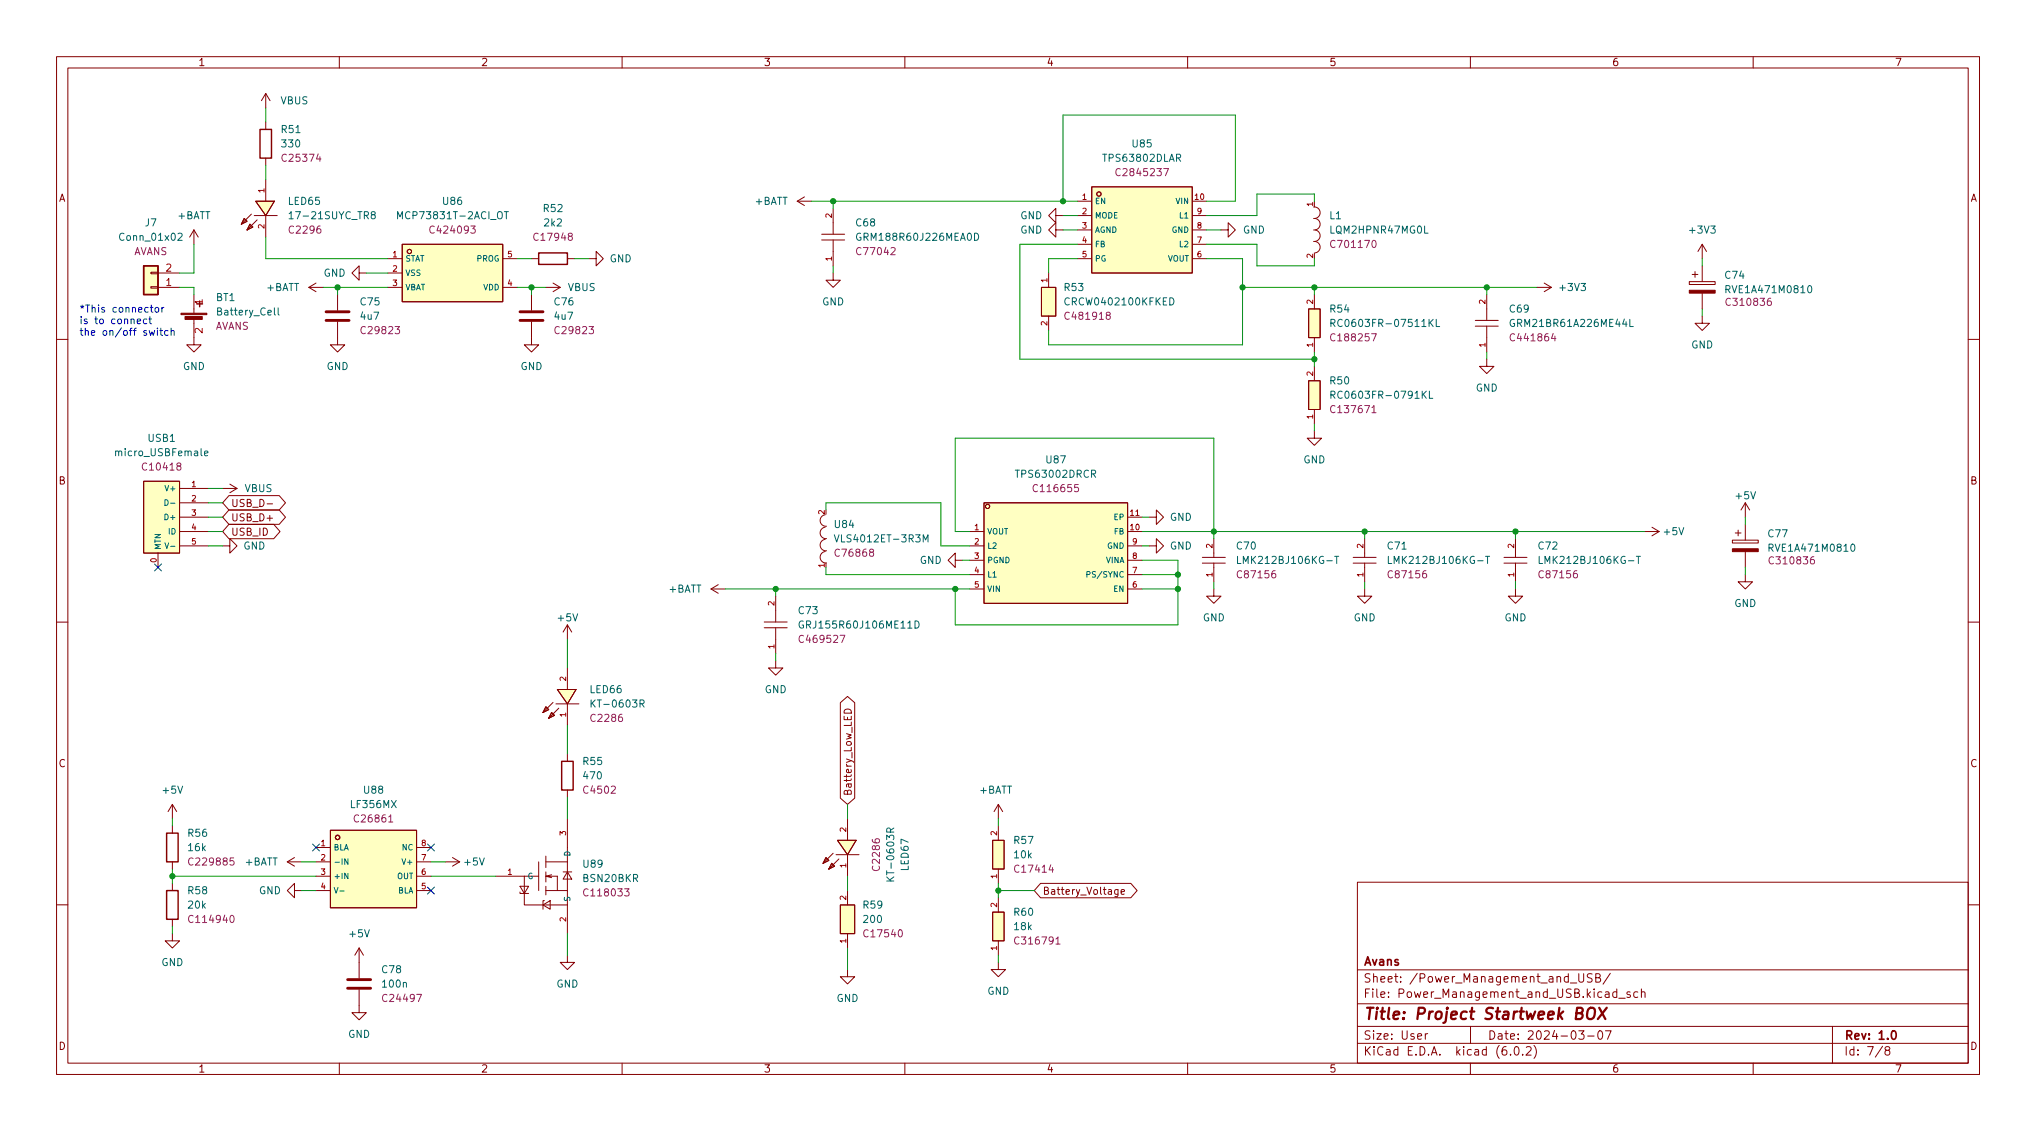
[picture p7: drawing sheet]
<svg xmlns="http://www.w3.org/2000/svg" width="360mm" height="200mm" viewBox="0 0 360 200" stroke-linecap="round" stroke-linejoin="round" font-family="sans-serif">
<g fill="none" stroke="#840000" stroke-width=".18">
<path d="M10 10h340v180h-340zM12 12h336v176h-336zM47 16.5v2.6M47 16.5l-.8 1.3M47 16.5l.8 1.3M60 10v2M110 10v2M160 10v2M210 10v2M260 10v2M310 10v2M43.2 38.6l.5 .5-1 .5z"/>
<path d="M44.2 39.6l.5 .6-1 .5zM44.4 37.9l-1.7 1.7M45 38.1h4M45.2 35.6h3.3l-1.5 2.5zM45.5 38.9l-1.8 1.8M47 21.6v1.3M47 28v1.2M47 31.8v3.8M47 38.1v3.8M141 35.6h2.5M141 35.6l1.2 .7M142.2 34.8l-1.2 .8"/>
<path d="M147.3 36.9v4.5M186.7 38.1v-1.2l-1.3 1.2 1.3 1.3v-1.3h1.3M190.5 35.6h2.5M190.5 38.1h2.5M193 33h17.8v15.3h-17.8zM210.8 35.6h2.6M210.8 38.1h2.6M232.3 36.6a1.02 1.02 0 0 1 1.1 .9 1.02 1.02 0 0 1-.8 1.1M232.3 38.6a1.02 1.02 0 0 1 1.1 .9 1.02 1.02 0 0 1-.8 1.2M26.7 48.2h1.2v.2h-1.2zM26.7 50.7h1.2v.3h-1.2zM27.9 48.3h3.8"/>
<path d="M27.9 50.8h3.8M34.3 56.4v4.6h1.3l-1.3 1.3-1.3-1.3h1.3M34.3 40.7v2.5M34.3 52.1v3.3M34.3 40.7l-.8 1.2M34.3 40.7l.8 1.2M54.6 50.8h2.5M54.6 50.8l1.3 .8M55.9 50.1l-1.3 .7M59.7 56.9v4.1h1.3l-1.3 1.3-1.3-1.3h1.3M59.7 52.1v2.8M63.5 48.3v-1.3l-1.3 1.3 1.3 1.3v-1.3h1.3"/>
<path d="M68.6 45.7h2.5M68.6 48.3h2.5M68.6 50.8h2.5M71.1 43.2h17.8v10.2h-17.8zM88.9 45.7h2.5M88.9 50.8h2.5M94 56.9v4.1h1.2l-1.2 1.3-1.3-1.3h1.3M94 52.1v2.8M94 45.7h1.2M96.5 50.8h2.6M97.8 50.1l1.3 .7M99.1 50.8l-1.3 .8"/>
<path d="M100.3 45.7h1.3M104.1 45.7h1.3v-1.2l1.3 1.2-1.3 1.3v-1.3M145.3 42.4h4.1M145.3 41.4h4.1M147.3 48.3v1.3h1.3l-1.3 1.2-1.3-1.2h1.3M147.3 42.4v4.6M184.1 50.8h2.6v5.1h-2.6zM185.4 48.3v2.5M185.4 55.9v2.5M186.7 40.7v-1.3l-1.3 1.3 1.3 1.2v-1.2h1.3M190.5 45.7h2.5M190.5 40.7h2.5"/>
<path d="M190.5 43.2h2.5M210.8 45.7h2.6M210.8 40.7h2.6M210.8 43.2h2.6M215.9 40.7h1.3v-1.3l1.2 1.3-1.2 1.2v-1.2M231.4 54.6h2v5.1h-2zM232.3 40.7a1.02 1.02 0 0 1 1.1 .8 1.02 1.02 0 0 1-.8 1.2M232.3 42.7a1.02 1.02 0 0 1 1.1 .9 1.02 1.02 0 0 1-.8 1.1M232.4 52.1v2.5M232.4 59.7v2.6M260.9 57.7h4M260.9 56.7h4"/>
<path d="M262.9 52.1v4.6M262.9 57.7v4.6M271.8 50.8h2.5M273 50.1l1.3 .7M274.3 50.8l-1.3 .8M298.7 49.8h4.6v.5h-4.6zM299.2 48.5h1M299.7 48v1M301 55.9v1.3h1.3l-1.3 1.2-1.3-1.2h1.3M301 43.2v2.5M301 47v2.8M301 51.8v2.8"/>
<path d="M301 43.2l-.8 1.3M301 43.2l.8 1.3M10 60h2M231.4 67.3h2v5.1h-2zM232.4 76.2v1.3h1.3l-1.3 1.3-1.3-1.3h1.3M232.4 64.8v2.5M232.4 72.4v2.6M262.9 63.5v1.3h1.3l-1.3 1.3-1.3-1.3h1.3M348 60h2M25.4 85.1h6.3v12.7h-6.3zM27.9 97.8v2.6M31.7 94h5.1"/>
<path d="M31.7 91.5h5.1M31.7 96.5h5.1M31.7 86.4h5.1M31.7 88.9h5.1M39.4 96.5h1.2v-1.2l1.3 1.2-1.3 1.3v-1.3M39.4 86.4h2.5M40.5 87.7h8.9l1.1 1.2-1.1 1.3h-8.9l-1.1-1.3zM40.5 92.7h7.9l1.1 1.3-1.1 1.3h-7.9l-1.1-1.3zM40.5 90.2h8.9l1.1 1.3-1.1 1.2h-8.9l-1.1-1.2zM40.6 85.6l1.3 .8M41.9 86.4l-1.3 .7M47.2 89.1h1"/>
<path d="M145.9 93.2a1.02 1.02 0 0 0-.9 1.2 1.02 1.02 0 0 0 1.1 .9M145.9 95.4a1.02 1.02 0 0 0-.9 1.1 1.02 1.02 0 0 0 1.1 .9M145.9 97.5a1.02 1.02 0 0 0-.9 1.2 1.02 1.02 0 0 0 1.1 .9M145.9 91a1.02 1.02 0 0 0-.9 1.2 1.02 1.02 0 0 0 1.1 .9M168.9 99.1v-1.3l-1.3 1.3 1.3 1.3v-1.3h1.3M171.4 94h2.6M171.4 96.5h2.6M171.4 99.1h2.6M174 88.9h25.4v17.8h-25.4zM199.4 94h2.5M199.4 91.5h2.5M199.4 96.5h2.5"/>
<path d="M199.4 99.1h2.5M203.2 96.5h1.3v-1.2l1.2 1.2-1.2 1.3v-1.3M203.2 91.5h1.3v-1.3l1.2 1.3-1.2 1.2v-1.2M212.6 99.6h4.1M212.6 98.6h4.1M214.6 95.3v3.3M214.6 99.6v3.3M239.3 99.6h4M239.3 98.6h4M241.3 95.3v3.3M241.3 99.6v3.3M265.9 99.6h4.1"/>
<path d="M265.9 98.6h4.1M268 95.3v3.3M268 99.6v3.3M290.8 94h2.6M292.1 93.2l1.3 .8M293.4 94l-1.3 .8M306.3 95.5h4.6v.5h-4.6zM306.8 94.3h1M307.3 93.8v1M308.6 88.9v2.6M308.6 92.7v2.8M308.6 97.6v2.8"/>
<path d="M308.6 88.9l-.8 1.3M308.6 88.9l.8 1.3M10 110h2M100.3 110.5v2.6M100.3 118.1v3.8M100.3 110.5l-.7 1.3M100.3 110.5l.8 1.3M125.7 104.2h2.6M125.7 104.2l1.3 .7M127 103.4l-1.3 .8M135.1 110h4.1M135.1 111h4.1"/>
<path d="M137.2 116.9v1.2h1.2l-1.2 1.3-1.3-1.3h1.3M137.2 105.4v4.6M137.2 111v4.6M171.4 101.6h2.6M171.4 104.2h2.6M199.4 101.6h2.5M199.4 104.2h2.5M214.6 104.2v1.2h1.3l-1.3 1.3-1.2-1.3h1.2M241.3 104.2v1.2h1.3l-1.3 1.3-1.3-1.3h1.3M268 104.2v1.2h1.2l-1.2 1.3-1.3-1.3h1.3M308.6 101.6v1.3h1.3l-1.3 1.3-1.3-1.3h1.3M348 110h2"/>
<path d="M96.5 125l.5 .5-1 .5zM97.5 126l.5 .5-1 .5zM97.8 124.2l-1.8 1.8M98.3 124.5h4.1M98.6 121.9h3.3l-1.6 2.6zM98.8 125.2l-1.8 1.8M100.3 124.5v3.8M100.3 133.4v1.2M100.3 139.7v1.3M148.6 124.3l1.3-1.1 1.2 1.1v16.9l-1.2 1.1-1.3-1.1zM149.3 125.6a.68 .68 0 0 1 .8-.2 .68 .68 0 0 1 .4 .7h-1.2zM30.5 142.3l-.8 1.2"/>
<path d="M30.5 142.3v2.5M30.5 146.1v1.2M30.5 152.4v1.3M30.5 156.2v1.3M30.5 142.3l.7 1.2M50.8 152.4l1.3 .8M50.8 152.4h2.5M52.1 157.5v-1.3l-1.3 1.3 1.3 1.3v-1.3h1.2M52.1 151.7l-1.3 .7M55.9 152.4h2.5M55.9 155h2.5M55.9 157.5h2.5"/>
<path d="M55.9 149.9h2.5M58.4 146.8h15.3v13.8h-15.3zM73.7 152.4h2.5M73.7 155h2.5M73.7 157.5h2.5M73.7 149.9h2.5M78.7 152.4h2.6M80 151.7l1.3 .7M81.3 152.4l-1.3 .8M87.6 155h7.6M91.9 157.8v.2h1.6M91.9 156.7h1.6l-.8 1.3z"/>
<path d="M92.7 155v5h7.6M95.2 152.4v5.1M96.3 159.3h-.3v1.5M96.5 152.4h3.8M96.5 157.5h3.8M96.5 151.4v2M96.5 154.2v1.8M96.5 156.7v1.6M97.5 155.2l-1-.2h2.1v2.5M97.5 154.7l-1 .3M99.6 154.2h1.5M100.3 154.2l.8 1.3h-1.5z"/>
<path d="M100.3 144.8v20.3M146 151.7l.6 .5-1.1 .5zM147.1 152.7l.5 .5-1 .5zM147.3 150.9l-1.8 1.8M147.8 151.2h4.1M148.1 148.6h3.3l-1.5 2.6zM148.3 151.9l-1.7 1.8M149.9 144.8v3.8M149.9 151.2v3.8M149.9 157.5v2.5M175.5 148.6h2v5.1h-2zM176.5 142.3v2.5"/>
<path d="M176.5 146.1v2.5M176.5 153.7v2.5M176.5 158.8v2.5M176.5 142.3l-.7 1.2M176.5 142.3l.8 1.2M184 156.2h16l1.1 1.3-1.1 1.3h-16l-1.1-1.3zM197.7 157.3v1.1l-.3 .2-.3-.1M197.7 157.4l-.4-.1-.2 .3 .1 .5h.5M198.2 157.7l.6-.1v-.2l-.4-.1-.2 .2 .1 .6h.5M240 156h108v32h-108zM10 160h2M30.5 165.1v1.3h1.2l-1.2 1.3-1.3-1.3h1.3"/>
<path d="M30.5 162.6v1.3M63.5 175v4.1h1.3l-1.3 1.3-1.3-1.3h1.3M63.5 167.7l-.8 1.2M63.5 167.7v5.3M63.5 167.7l.8 1.2M96 160l1.3-.7v1.5zM100.3 168.9v1.3h1.3l-1.3 1.3-1.2-1.3h1.2M148.6 160h2.5v5.1h-2.5zM149.9 171.5v1.2h1.2l-1.2 1.3-1.3-1.3h1.3M149.9 165.1v2.6M175.5 161.3h2v5.1h-2zM176.5 170.2v1.3h1.3l-1.3 1.2-1.2-1.2h1.2"/>
<path d="M176.5 166.4v2.5M240 177.5h108M240 171.5h108M279.2 172.2v1.2l.3 .3 .4-.1 .1-.2v-1.2M281.5 172.3l-.5-.1-.3 .3 .1 .3 .7 .3v.5l-.3 .1-.5-.1M282.2 172.9l.6-.1 .2-.2-.2-.3-.6-.1v1.5h.5l.3-.3a.39 .39 0 0 0-.3-.5M284.7 172.1l-1.2 2M285.9 175.5l-.4-.1-.3 .3v.4l.1 .2h.6M285.9 174.9v1.5M286.2 176.5h1.2M288.2 175.5l-.3-.1-.2 .2v.2l.5 .2v.3h-.5M289.6 175.5l-.4-.1-.3 .3v.4l.1 .2h.6"/>
<path d="M290.2 175.5l.3-.1 .3 .1 .1 .9M290.2 174.9v1.5M348 160h2M60 188v2M110 188v2M160 188v2M210 188v2M240 184.5h108M240 181.5h108M252 182.8v1M252.5 182.8l-.3 .1-.2 .2M260 188v2"/>
<path d="M260 181.5v3M267.1 186.5v.1M268 185.2l.1-.1a.82 .82 0 0 1 .6 .6 .82 .82 0 0 1-.3 .8l-.2 .1a.81 .81 0 0 1-.5-.6 .81 .81 0 0 1 .3-.8zM269.2 186.5v.1M269.9 185.2l.6-.1 .2 .1v.3l-.9 1.1h.9M271.2 184.9a1.72 1.72 0 0 1 0 2.3M279.2 182.3h.9l-.5 .6 .4 .1v.7l-.2 .1h-.4l-.2-.1M280.7 183.2h1.2M282.7 182.4l.2-.1a.8 .8 0 0 1 .5 .8 .8 .8 0 0 1-.5 .7 1 1 0 0 1-.2-1.4zM283.9 182.3h1l-.7 1.5M310 188v2M324 181.5v6.5"/>
<path d="M332.9 185l-1.3 2M333.6 185.7l-.3-.2 .1-.3 .2-.1 .4 .1 .2 .2-.1 .2-.6 .2-.2 .2v.3l.3 .3 .4-.1 .2-.2-.1-.4-.2-.2"/>
<circle cx="194.3" cy="34.3" r=".38"/>
<circle cx="72.4" cy="44.5" r=".38"/>
<circle cx="174.6" cy="89.6" r=".38"/>
<circle cx="59.7" cy="148.1" r=".38"/>
</g>
<path d="M334.6 182.4l.2-.1a.82 .82 0 0 1 .6 .6 .82 .82 0 0 1-.3 .8l-.2 .1a.81 .81 0 0 1-.6-.6 .81 .81 0 0 1 .3-.8z" fill="none" stroke="#840000" stroke-width=".3"/>
<path d="M280.8 178.5a.69 .69 0 0 1 1.2 0 1.47 1.47 0 0 1-.6 1.7l-.6-.1a1.5 1.5 0 0 1 0-1.6zM282.8 178.2l1.1 2M284.1 178.2l-1.6 2" fill="none" stroke="#840000" stroke-width=".4"/>
<path d="M46 22.9h2v5.1h-2zM25.4 47h2.5v5.1h-2.5zM95.2 44.7h5.1v2.1h-5.1zM99.3 134.6h2v5.1h-2zM29.5 147.3h2v5.1h-2zM29.5 157.5h2v5.1h-2z" fill="none" stroke="#840000" stroke-width=".25"/>
<g fill="none" stroke="#006464" stroke-width=".18">
<path d="M51.1 37.8l.4-.4v1.3M51.1 38.7h.7M65.9 38l-.3-.3 .1-.1 .2-.2 .3 .1 .2 .2-.1 .2-.5 .1-.2 .2v.3l.3 .2 .3-.1 .2-.1-.1-.4-.2-.1M70.3 38.7v-1.3l.4 .9 .5-.9v1.3M89.2 37.4h.7M89.5 37.4v1.3M31.5 41.4l.5-.2 .2 .4-.8 .9h.8M49.2 54.4v1.1l.2 .2M152.2 41.3a.59 .59 0 0 0-.8 .6 .59 .59 0 0 0 .8 .5v-.4h-.2M172.3 41.2a.64 .64 0 0 1 .7 .7 .64 .64 0 0 1-.7 .6zM206.8 52.7a.64 .64 0 0 1 .8 .6 .64 .64 0 0 1-.8 .6zM235.3 57.1h.6l.2-.2-.1-.3-.7-.1v1.2"/>
<path d="M235.6 57.1l.5 .6M254 56.5v1.2h.6M267.7 56.5a.59 .59 0 0 0-.7 .6 .59 .59 0 0 0 .7 .6l.1-.5h-.2M288.2 56.5v1.2h.6M319.8 50.6l.1-.1a.68 .68 0 0 1 .5 .6 .68 .68 0 0 1-.5 .7l-.1-.1-.2-.4zM235.3 69.8h.6l.2-.2-.1-.3-.7-.1v1.2M235.6 69.8l.5 .6M252.7 69.2v1.2h.7M29.2 88.4a.51 .51 0 0 1 .5 .5 .51 .51 0 0 1-.5 .5zM29.2 96l.3 1 .3-1M30.2 89h.7M30.2 96.6h.7"/>
<path d="M36.2 80.2l.6-.1-.1-.3h-.4l-.1 .1v.6h.5M147.5 94.6l.4 1.2 .5-1.2M163.2 95.8v-1.2l.5 .9 .4-.9v1.2M218.8 98.4v1.3h.6M236 98.4h.7M236.4 98.4v1.3M245.5 98.4v1.3h.6M262.7 98.4h.7M263 98.4v1.3M272.2 98.4v1.3h.6M289.3 98.4h.8M289.7 98.4v1.3"/>
<path d="M327.4 96.4l.2-.2a.68 .68 0 0 1 .4 .7 .68 .68 0 0 1-.4 .6l-.2-.1-.1-.4zM142 109.9a.59 .59 0 0 0-.7 .6 .59 .59 0 0 0 .7 .5l.1-.5h-.3M161.8 109.8a.64 .64 0 0 1 .7 .7 .64 .64 0 0 1-.7 .6zM192.2 101.6h.5v-.4l-.5-.1v1M104.5 123.8v1.3M105.2 123.8l-.7 .7M113.2 124.5l.6-.1 .1-.2-.1-.3-.6-.1v1.3M113.5 124.5l.4 .6M59.1 157l.3 1 .4-1M60.1 157.6h.8M61.5 151.9v1l-.5-1v1M61.5 154.4v1l-.5-1v1"/>
<path d="M156.8 155.8h1.3M156.8 155.1l.7 .7M157.4 147.2v-.6l-.2-.2-.3 .1-.1 .7h1.3M158.1 146.4l-.7 .5"/>
</g>
<g fill="#ffffc2" stroke="#ffffc2" stroke-width=".18">
<path d="M174 88.9h25.4v17.8h-25.4z"/>
<path d="M175.5 148.6h2v5.1h-2z"/>
<path d="M58.4 146.8h15.3v13.8h-15.3z"/>
<path d="M184.1 50.8h2.6v5.1h-2.6z"/>
<path d="M175.5 161.3h2v5.1h-2z"/>
<path d="M97.5 126l.5 .5-1 .5z"/>
<path d="M96.5 125l.5 .5-1 .5z"/>
<path d="M98.6 121.9h3.3l-1.6 2.6z"/>
<path d="M71.1 43.2h17.8v10.2h-17.8z"/>
<path d="M148.6 160h2.5v5.1h-2.5z"/>
<path d="M147.1 152.7l.5 .5-1 .5z"/>
<path d="M146 151.7l.6 .5-1.1 .5z"/>
<path d="M148.1 148.6h3.3l-1.5 2.6z"/>
<path d="M193 33h17.8v15.3h-17.8z"/>
<path d="M44.2 39.6l.5 .6-1 .5z"/>
<path d="M43.2 38.6l.5 .5-1 .5z"/>
<path d="M45.2 35.6h3.3l-1.5 2.5z"/>
<path d="M25.4 85.1h6.3v12.7h-6.3z"/>
<path d="M25.4 47h2.5v5.1h-2.5z"/>
<path d="M231.4 54.6h2v5.1h-2z"/>
<path d="M231.4 67.3h2v5.1h-2z"/>
<circle cx="174.6" cy="89.6" r=".38"/>
<circle cx="59.7" cy="148.1" r=".38"/>
<circle cx="72.4" cy="44.5" r=".38"/>
<circle cx="194.3" cy="34.3" r=".38"/>
</g>
<path d="M57.7 56.7h4M57.7 55.1h4M91.9 56.7h4.1M91.9 55.1h4.1M61.5 174.8h4M61.5 173.3h4" fill="none" stroke="#840000" stroke-width=".51"/>
<path d="M198.1 29.9a.6 .6 0 0 0-.8 .5 .6 .6 0 0 0 .5 .7l.3-.1M205.8 29.8h.8l-.5 1.3M242.6 73h.7M68.7 145.4h.8M186.7 167h.7" fill="none" stroke="#840084" stroke-width=".18"/>
<g fill="#840000" stroke="#840000" stroke-width=".18">
<path d="M32 55.4h4.6v.3h-4.6z"/>
<path d="M32.7 56h3.1v.5h-3.1z"/>
<path d="M306.3 97.1h4.6v.5h-4.6z"/>
<path d="M298.7 51.3h4.6v.5h-4.6z"/>
</g>
<g fill="none" stroke="#0000c2" stroke-width=".18">
<path d="M24.3 56.8l.6-.1-.1-.2-.4-.1-.1 .2v.6h.5M26 56.5l-.4-.1-.2 .3 .1 .5h.5M26.3 56.4h.5M26.4 58.5l.2 .8 .3-.6 .2 .6 .3-.8M26.5 56v1.1l.3 .2M26.6 54.4h.4M26.7 53.9v1.1l.3 .2M27.5 54.4h.3l.3 .2v.4l-.3 .2h-.3l-.1-.2zM27.8 58v.2M27.8 58.5v.8M28.3 58.5h.4M28.4 58v1.1l.3 .2"/>
<path d="M28.6 54.4v.8M29 54.4l-.4 .2M29.7 58.5h-.4l-.2 .2 .1 .5h.5M30.3 58.6l.1-.1h.3l.1 .8M30.3 58v1.3"/>
</g>
<g fill="none" stroke="#009600" stroke-width=".18">
<path d="M47 19.1v2.5M47 29.2v2.6M143.5 35.6h47M147.3 35.6v1.3M188 35.6v-15.3h30.4v15.3h-5M188 38.1h2.5M232.4 35.6v-1.3h-10.2v3.8h-8.8M31.7 50.8h2.6v1.3M34.3 43.2v5.1h-2.6M47 41.9v3.8h21.6M57.1 50.8h11.5M59.7 50.8v1.3"/>
<path d="M64.8 48.3h3.8M91.4 50.8h5.1M91.4 45.7h2.6M94 50.8v1.3M101.6 45.7h2.5M147.3 47v1.3M188 40.7h2.5M190.5 45.7h-5.1v2.6M190.5 43.2h-10.2v20.3h52.1M213.4 45.7h6.3v15.3h-34.3v-2.6M213.4 43.2h8.8v3.8h10.2v-1.3M213.4 40.7h2.5"/>
<path d="M219.7 50.8h52.1M232.4 50.8v1.3M262.9 50.8v1.3M301 45.7v1.3M301 54.6v1.3M232.4 62.3v2.5M232.4 75v1.2M262.9 62.3v1.2M36.8 96.5h2.6M36.8 94h2.6M36.8 91.5h2.6M36.8 88.9h2.6"/>
<path d="M36.8 86.4h2.6M146 90.2v-1.3h20.4v7.6h5M170.2 99.1h1.2M171.4 94h-2.5v-16.5h45.7v17.8M201.9 99.1h6.4v11.4h-39.4v-6.3M201.9 96.5h1.3M201.9 94h88.9M201.9 91.5h1.3M241.3 94v1.3M268 94v1.3M308.6 91.5v1.2M100.3 113.1v5"/>
<path d="M128.3 104.2h43.1M137.2 104.2v1.2M137.2 115.6v1.3M146 100.4v1.2h25.4M201.9 104.2h6.4M201.9 101.6h6.4M214.6 102.9v1.3M241.3 102.9v1.3M268 102.9v1.3M308.6 100.4v1.2M100.3 128.3v5.1M30.5 144.8v1.3"/>
<path d="M30.5 153.7v2.5M30.5 155h25.4M53.3 157.5h2.6M53.3 152.4h2.6M76.2 155h11.4M76.2 152.4h2.5M100.3 141v3.8M149.9 142.3v2.5M149.9 155v2.5M176.5 144.8v1.3M176.5 156.2v2.6M176.5 157.5h6.4"/>
<path d="M30.5 163.9v1.2M100.3 165.1v3.8M149.9 167.7v3.8M176.5 168.9v1.3"/>
</g>
<path d="M27.3 99.7l1.2 1.3M28.5 99.7l-1.2 1.3M55.3 149.3l1.2 1.2M56.5 149.3l-1.2 1.2M75.6 149.3l1.2 1.2M75.6 156.9l1.2 1.2M76.8 149.3l-1.2 1.2M76.8 156.9l-1.2 1.2" fill="none" stroke="#000084" stroke-width=".18"/>
<g fill="#009600" stroke="#009600" stroke-width=".18">
<circle cx="30.5" cy="155" r=".46"/>
<circle cx="188" cy="35.6" r=".46"/>
<circle cx="176.5" cy="157.5" r=".46"/>
<circle cx="168.9" cy="104.2" r=".46"/>
<circle cx="137.2" cy="104.2" r=".46"/>
<circle cx="94" cy="50.8" r=".46"/>
<circle cx="214.6" cy="94" r=".46"/>
<circle cx="208.3" cy="104.2" r=".46"/>
<circle cx="208.3" cy="101.6" r=".46"/>
<circle cx="219.7" cy="50.8" r=".46"/>
<circle cx="232.4" cy="50.8" r=".46"/>
<circle cx="59.7" cy="50.8" r=".46"/>
<circle cx="232.4" cy="63.5" r=".46"/>
<circle cx="268" cy="94" r=".46"/>
<circle cx="262.9" cy="50.8" r=".46"/>
<circle cx="241.3" cy="94" r=".46"/>
<circle cx="147.3" cy="35.6" r=".46"/>
</g>
<text font-size="2.8" fill="#840000" x="241" y="180.3">Title: Project Startweek BOX</text>
<g font-size="2.1" fill="#840000">
<text x="241" y="173.8">Sheet: /Power_Management_and_USB/</text>
<text x="241" y="170.8">Avans</text>
<text x="241" y="176.5">File: Power_Management_and_USB.kicad_sch</text>
<text x="241" y="183.9">Size: User</text>
<text x="263" y="183.9">Date: 2024-03-07</text>
<text x="326" y="183.9">Rev: 1.0</text>
<text x="241" y="186.7">KiCad E.D.A. kicad (6.0.2)</text>
<text x="326" y="186.7">Id: 7/8</text>
</g>
<g font-size="1.8" fill="#840000">
<text x="35" y="11.7">1</text>
<text x="85" y="11.7">2</text>
<text x="135" y="11.7">3</text>
<text x="185" y="11.7">4</text>
<text x="235" y="11.7">5</text>
<text x="285" y="11.7">6</text>
<text x="335" y="11.7">7</text>
<text x="10.3" y="35.7">A</text>
<text x="348.4" y="35.7">A</text>
<text x="10.3" y="85.7">B</text>
<text x="40.8" y="89.7">USB_D-</text>
<text x="348.4" y="85.7">B</text>
<text x="40.8" y="94.7">USB_ID</text>
<text x="40.8" y="92.2">USB_D+</text>
<text x="10.3" y="135.7">C</text>
<text x="348.4" y="135.7">C</text>
<text x="150.6" y="140.8" transform="rotate(-90 150.6 140.8)">Battery_Low_LED</text>
<text x="184.3" y="158.2">Battery_Voltage</text>
<text x="10.3" y="185.7">D</text>
<text x="348.4" y="185.7">D</text>
<text x="35" y="189.7">1</text>
<text x="85" y="189.7">2</text>
<text x="135" y="189.7">3</text>
<text x="185" y="189.7">4</text>
<text x="235" y="189.7">5</text>
<text x="285" y="189.7">6</text>
<text x="335" y="189.7">7</text>
</g>
<g font-size="1.8" fill="#006464">
<text x="49.6" y="18.4">VBUS</text>
<text x="49.8" y="23.5">R51</text>
<text x="49.9" y="26.1">330</text>
<text x="195.3" y="28.6">TPS63802DLAR</text>
<text x="200.3" y="26.1">U85</text>
<text x="25.7" y="40">J7</text>
<text x="31.4" y="38.8">+BATT</text>
<text x="51.1" y="36.2">LED65</text>
<text x="51.9" y="38.8">17-21SUYC_TR8</text>
<text x="71" y="38.8">MCP73831T-2ACI_OT</text>
<text x="78.4" y="36.2">U86</text>
<text x="96.2" y="37.5">R52</text>
<text x="96.3" y="40">2k2</text>
<text x="133.5" y="36.2">+BATT</text>
<text x="151.4" y="40">C68</text>
<text x="180.4" y="41.3">GND</text>
<text x="180.4" y="38.8">GND</text>
<text x="219.8" y="41.3">GND</text>
<text x="235.1" y="38.8">L1</text>
<text x="235.4" y="41.3">LQM2HPNR47MG0L</text>
<text x="298.9" y="41.3">+3V3</text>
<text x="21.5" y="42.6">Conn_01x02</text>
<text x="107.8" y="46.4">GND</text>
<text x="152" y="42.6">GRM188R60J226MEA0D</text>
<text x="38.2" y="53.2">BT1</text>
<text x="47.1" y="51.5">+BATT</text>
<text x="57.2" y="48.9">GND</text>
<text x="100.4" y="51.5">VBUS</text>
<text x="188.3" y="51.5">R53</text>
<text x="276" y="51.5">+3V3</text>
<text x="305.1" y="49.3">C74</text>
<text x="305.6" y="51.8">RVE1A471M0810</text>
<text x="38.7" y="55.8">Battery_Cell</text>
<text x="63.8" y="54">C75</text>
<text x="63.8" y="56.5">4u7</text>
<text x="98.1" y="54">C76</text>
<text x="98.1" y="56.5">4u7</text>
<text x="145.4" y="54">GND</text>
<text x="188.7" y="54">CRCW0402100KFKED</text>
<text x="235.3" y="55.3">R54</text>
<text x="236.5" y="57.8">RC0603FR-07511KL</text>
<text x="267" y="55.3">C69</text>
<text x="267.6" y="57.8">GRM21BR61A226ME44L</text>
<text x="32.3" y="65.4">GND</text>
<text x="57.7" y="65.4">GND</text>
<text x="92" y="65.4">GND</text>
<text x="299" y="61.6">GND</text>
<text x="235.3" y="68">R50</text>
<text x="236.4" y="70.5">RC0603FR-0791KL</text>
<text x="260.9" y="69.2">GND</text>
<text x="20.8" y="80.7">micro_USBFemale</text>
<text x="26.2" y="78.1">USB1</text>
<text x="185.1" y="81.9">U87</text>
<text x="230.4" y="81.9">GND</text>
<text x="43.3" y="87">VBUS</text>
<text x="180" y="84.5">TPS63002DRCR</text>
<text x="307" y="88.3">+5V</text>
<text x="147.7" y="93.4">U84</text>
<text x="148.4" y="95.9">VLS4012ET-3R3M</text>
<text x="206.8" y="92.1">GND</text>
<text x="294.3" y="94.6">+5V</text>
<text x="312.7" y="95">C77</text>
<text x="43" y="97.2">GND</text>
<text x="162.6" y="99.7">GND</text>
<text x="206.8" y="97.2">GND</text>
<text x="218.7" y="97.2">C70</text>
<text x="219.5" y="99.7">LMK212BJ106KG-T</text>
<text x="245.4" y="97.2">C71</text>
<text x="246.2" y="99.7">LMK212BJ106KG-T</text>
<text x="272.1" y="97.2">C72</text>
<text x="272.9" y="99.7">LMK212BJ106KG-T</text>
<text x="313.2" y="97.6">RVE1A471M0810</text>
<text x="118.2" y="104.8">+BATT</text>
<text x="306.6" y="107.3">GND</text>
<text x="98.7" y="109.9">+5V</text>
<text x="141.3" y="108.6">C73</text>
<text x="142.1" y="111.2">GRJ155R60J106ME11D</text>
<text x="212.7" y="109.9">GND</text>
<text x="239.3" y="109.9">GND</text>
<text x="266" y="109.9">GND</text>
<text x="104.4" y="122.6">LED66</text>
<text x="105.1" y="125.1">KT-0603R</text>
<text x="135.2" y="122.6">GND</text>
<text x="103.2" y="135.3">R55</text>
<text x="103.3" y="137.8">470</text>
<text x="28.9" y="140.4">+5V</text>
<text x="62.2" y="142.9">LF356MX</text>
<text x="64.4" y="140.4">U88</text>
<text x="173.2" y="140.4">+BATT</text>
<text x="33.3" y="148">R56</text>
<text x="179.4" y="149.3">R57</text>
<text x="33.3" y="150.5">16k</text>
<text x="43.3" y="153.1">+BATT</text>
<text x="82.2" y="153.1">+5V</text>
<text x="103.2" y="153.4">U89</text>
<text x="103.2" y="156">BSN20BKR</text>
<text x="158.1" y="155.2" transform="rotate(-90 158.1 155.2)">KT-0603R</text>
<text x="160.7" y="153.9" transform="rotate(-90 160.7 153.9)">LED67</text>
<text x="179.4" y="151.8">10k</text>
<text x="33.3" y="158.1">R58</text>
<text x="33.3" y="160.7">20k</text>
<text x="45.8" y="158.1">GND</text>
<text x="152.7" y="160.7">R59</text>
<text x="179.4" y="162">R60</text>
<text x="61.9" y="165.8">+5V</text>
<text x="152.8" y="163.2">200</text>
<text x="179.4" y="164.5">18k</text>
<text x="28.5" y="170.8">GND</text>
<text x="67.6" y="172.1">C78</text>
<text x="67.8" y="174.7">100n</text>
<text x="98.4" y="174.7">GND</text>
<text x="147.9" y="177.2">GND</text>
<text x="174.6" y="175.9">GND</text>
<text x="61.5" y="183.5">GND</text>
</g>
<g font-size="1.8" fill="#840084">
<text x="50.2" y="28.6">C25374</text>
<text x="197.8" y="31.1">C2845237</text>
<text x="51.3" y="41.3">C2296</text>
<text x="76.4" y="41.3">C424093</text>
<text x="23.6" y="45.1">AVANS</text>
<text x="94.7" y="42.6">C17948</text>
<text x="151.8" y="45.1">C77042</text>
<text x="235.7" y="43.8">C701170</text>
<text x="38" y="58.3">AVANS</text>
<text x="64.1" y="59.1">C29823</text>
<text x="98.4" y="59.1">C29823</text>
<text x="188.7" y="56.5">C481918</text>
<text x="305.6" y="54.1">C310836</text>
<text x="235.7" y="60.4">C188257</text>
<text x="267.5" y="60.4">C441864</text>
<text x="235.7" y="73.1">C137671</text>
<text x="25.5" y="83.2">C10418</text>
<text x="183.1" y="87">C116655</text>
<text x="148" y="98.5">C76868</text>
<text x="313.2" y="99.8">C310836</text>
<text x="219.1" y="102.3">C87156</text>
<text x="245.8" y="102.3">C87156</text>
<text x="272.4" y="102.3">C87156</text>
<text x="141.7" y="113.7">C469527</text>
<text x="104.7" y="127.7">C2286</text>
<text x="103.4" y="140.4">C4502</text>
<text x="62.9" y="145.4">C26861</text>
<text x="33.8" y="153.1">C229885</text>
<text x="155.6" y="153.8" transform="rotate(-90 155.6 153.8)">C2286</text>
<text x="179.7" y="154.3">C17414</text>
<text x="103.6" y="158.5">C118033</text>
<text x="33.8" y="163.2">C114940</text>
<text x="153" y="165.8">C17540</text>
<text x="179.8" y="167">C316791</text>
<text x="68" y="177.2">C24497</text>
</g>
<g font-size="1.8" fill="#a90000">
<text x="29.4" y="50.6">1</text>
<text x="29.4" y="48">2</text>
<text x="35.8" y="53.9" transform="rotate(-90 35.8 53.9)">1</text>
<text x="35.8" y="58.9" transform="rotate(-90 35.8 58.9)">2</text>
</g>
<g font-size="1.8" fill="#0000c2">
<text x="14" y="55.3">*This connector</text>
<text x="14" y="57.3">is to connect</text>
<text x="14" y="59.4">the on/off switch</text>
</g>
<g font-size="1.4" fill="#a90000">
<text x="46.7" y="34.1" transform="rotate(-90 46.7 34.1)">1</text>
<text x="191.4" y="35.3">1</text>
<text x="211.3" y="35.3">10</text>
<text x="46.7" y="40.4" transform="rotate(-90 46.7 40.4)">2</text>
<text x="147.1" y="38.5" transform="rotate(-90 147.1 38.5)">2</text>
<text x="191.4" y="37.9">2</text>
<text x="191.4" y="40.4">3</text>
<text x="211.7" y="40.4">8</text>
<text x="211.7" y="37.9">9</text>
<text x="232.2" y="36.5" transform="rotate(-90 232.2 36.5)">1</text>
<text x="69.5" y="45.5">1</text>
<text x="89.8" y="45.5">5</text>
<text x="147.1" y="46.1" transform="rotate(-90 147.1 46.1)">1</text>
<text x="191.4" y="43">4</text>
<text x="191.4" y="45.5">5</text>
<text x="211.7" y="45.5">6</text>
<text x="211.7" y="43">7</text>
<text x="232.2" y="45.6" transform="rotate(-90 232.2 45.6)">2</text>
<text x="69.5" y="48">2</text>
<text x="69.5" y="50.6">3</text>
<text x="89.8" y="50.6">4</text>
<text x="185.2" y="49.9" transform="rotate(-90 185.2 49.9)">1</text>
<text x="232.2" y="53.8" transform="rotate(-90 232.2 53.8)">2</text>
<text x="262.6" y="53.8" transform="rotate(-90 262.6 53.8)">2</text>
<text x="185.2" y="57.6" transform="rotate(-90 185.2 57.6)">2</text>
<text x="232.2" y="61.4" transform="rotate(-90 232.2 61.4)">1</text>
<text x="262.6" y="61.4" transform="rotate(-90 262.6 61.4)">1</text>
<text x="232.2" y="66.5" transform="rotate(-90 232.2 66.5)">2</text>
<text x="232.2" y="74.1" transform="rotate(-90 232.2 74.1)">1</text>
<text x="33.9" y="86.1">1</text>
<text x="33.9" y="88.7">2</text>
<text x="33.9" y="91.2">3</text>
<text x="33.9" y="93.8">4</text>
<text x="145.8" y="91" transform="rotate(-90 145.8 91)">2</text>
<text x="172.3" y="93.8">1</text>
<text x="199.9" y="93.8">10</text>
<text x="199.9" y="91.2">11</text>
<text x="27.7" y="99.5" transform="rotate(-90 27.7 99.5)">0</text>
<text x="33.9" y="96.3">5</text>
<text x="145.8" y="100.4" transform="rotate(-90 145.8 100.4)">1</text>
<text x="172.3" y="96.3">2</text>
<text x="172.3" y="98.8">3</text>
<text x="172.3" y="101.4">4</text>
<text x="200.3" y="101.4">7</text>
<text x="200.3" y="98.8">8</text>
<text x="200.3" y="96.3">9</text>
<text x="214.4" y="96.9" transform="rotate(-90 214.4 96.9)">2</text>
<text x="241" y="96.9" transform="rotate(-90 241 96.9)">2</text>
<text x="267.7" y="96.9" transform="rotate(-90 267.7 96.9)">2</text>
<text x="136.9" y="107.1" transform="rotate(-90 136.9 107.1)">2</text>
<text x="172.3" y="103.9">5</text>
<text x="200.3" y="103.9">6</text>
<text x="214.4" y="102" transform="rotate(-90 214.4 102)">1</text>
<text x="241" y="102" transform="rotate(-90 241 102)">1</text>
<text x="267.7" y="102" transform="rotate(-90 267.7 102)">1</text>
<text x="136.9" y="114.7" transform="rotate(-90 136.9 114.7)">1</text>
<text x="100.1" y="120.4" transform="rotate(-90 100.1 120.4)">2</text>
<text x="100.1" y="126.8" transform="rotate(-90 100.1 126.8)">1</text>
<text x="56.8" y="149.6">1</text>
<text x="74.5" y="149.6">8</text>
<text x="100.1" y="147.7" transform="rotate(-90 100.1 147.7)">3</text>
<text x="149.6" y="147.1" transform="rotate(-90 149.6 147.1)">2</text>
<text x="176.3" y="147.7" transform="rotate(-90 176.3 147.7)">2</text>
<text x="56.8" y="152.2">2</text>
<text x="56.8" y="154.7">3</text>
<text x="74.5" y="154.7">6</text>
<text x="74.5" y="152.2">7</text>
<text x="89.8" y="154.7">1</text>
<text x="149.6" y="153.4" transform="rotate(-90 149.6 153.4)">1</text>
<text x="176.3" y="155.4" transform="rotate(-90 176.3 155.4)">1</text>
<text x="56.8" y="157.3">4</text>
<text x="74.5" y="157.3">5</text>
<text x="149.6" y="159.2" transform="rotate(-90 149.6 159.2)">2</text>
<text x="176.3" y="160.4" transform="rotate(-90 176.3 160.4)">2</text>
<text x="100.1" y="163" transform="rotate(-90 100.1 163)">2</text>
<text x="149.6" y="166.8" transform="rotate(-90 149.6 166.8)">1</text>
<text x="176.3" y="168.1" transform="rotate(-90 176.3 168.1)">1</text>
</g>
<g font-size="1.4" fill="#006464">
<text x="193.5" y="36.1">EN</text>
<text x="193.5" y="38.6">MODE</text>
<text x="193.5" y="41.2">AGND</text>
<text x="207.2" y="41.2">GND</text>
<text x="208" y="36.1">VIN</text>
<text x="208.7" y="38.6">L1</text>
<text x="71.6" y="46.2">STAT</text>
<text x="84.3" y="46.2">PROG</text>
<text x="193.5" y="43.7">FB</text>
<text x="193.5" y="46.2">PG</text>
<text x="206.4" y="46.2">VOUT</text>
<text x="208.7" y="43.7">L2</text>
<text x="71.6" y="48.8">VSS</text>
<text x="71.6" y="51.3">VBAT</text>
<text x="85.5" y="51.3">VDD</text>
<text x="29.5" y="86.9">V+</text>
<text x="29.4" y="92">D+</text>
<text x="29.8" y="94.5">ID</text>
<text x="174.5" y="94.5">VOUT</text>
<text x="197" y="92">EP</text>
<text x="197" y="94.5">FB</text>
<text x="28.4" y="97.3" transform="rotate(-90 28.4 97.3)">MTN</text>
<text x="174.5" y="97">L2</text>
<text x="174.5" y="99.6">PGND</text>
<text x="195.6" y="99.6">VINA</text>
<text x="195.8" y="97">GND</text>
<text x="174.5" y="102.1">L1</text>
<text x="174.5" y="104.7">VIN</text>
<text x="192.8" y="102.1">PS/SYNC</text>
<text x="196.9" y="104.7">EN</text>
<text x="58.9" y="150.4">BLA</text>
<text x="58.9" y="152.9">-IN</text>
<text x="58.9" y="155.5">+IN</text>
<text x="70.2" y="155.5">OUT</text>
<text x="71.1" y="150.4">NC</text>
<text x="71.4" y="152.9">V+</text>
<text x="93.2" y="155.5">G</text>
<text x="100.8" y="151.4" transform="rotate(-90 100.8 151.4)">D</text>
<text x="70.3" y="158">BLA</text>
<text x="100.8" y="159.5" transform="rotate(-90 100.8 159.5)">S</text>
</g>
</svg>
